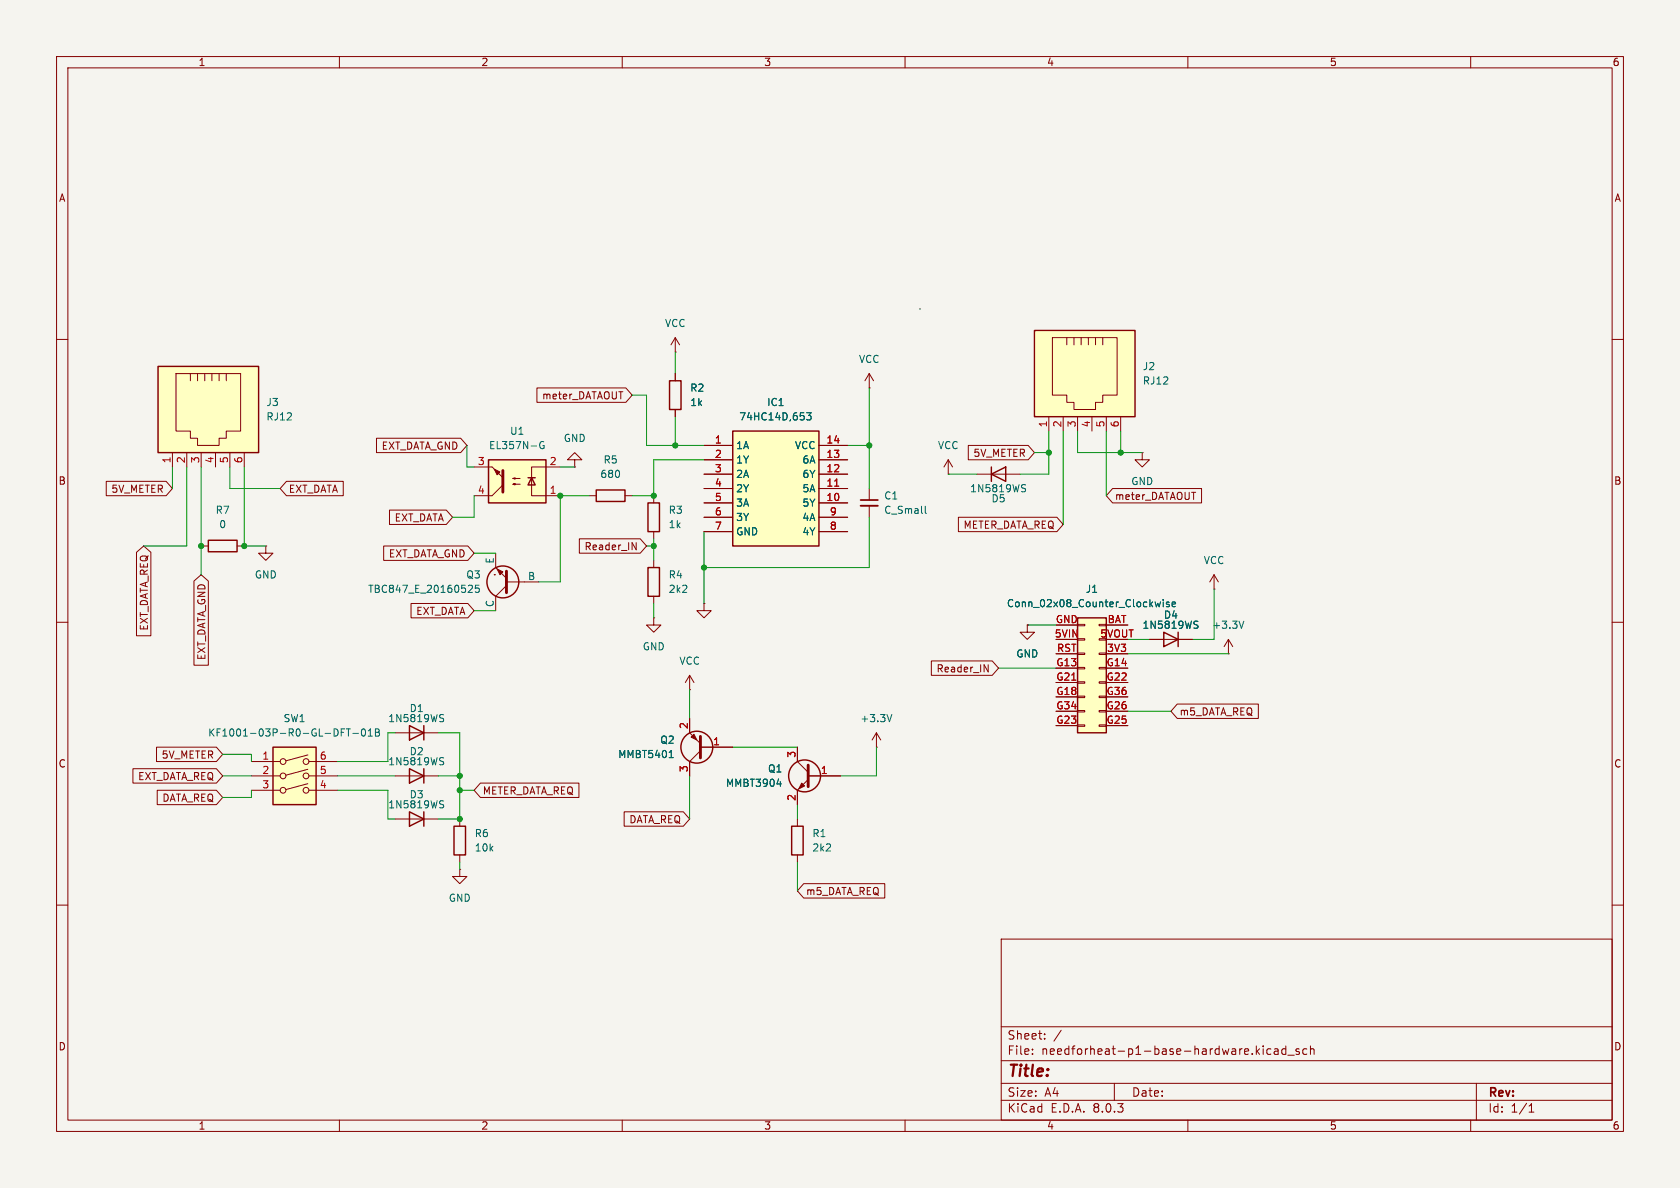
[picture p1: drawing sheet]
<svg xmlns="http://www.w3.org/2000/svg" width="297mm" height="210mm" viewBox="0 0 297 210" stroke-linecap="round" stroke-linejoin="round" font-family="sans-serif">
<path d="M0 0h297v210h-297z" fill="#f5f4ef" stroke="#f5f4ef" stroke-width=".18"/>
<g fill="none" stroke="#840000" stroke-width=".18">
<path d="M10 10h277v190h-277zM12 12h273v186h-273zM60 10v2M110 10v2M160 10v2M210 10v2M260 10v2M10 60h2M285 60h2M115.6 87.6v1.3M115.6 94v1.3M10 110h2"/>
<path d="M285 110h2M69.8 137.2h7.7M10 160h2M285 160h2M177 166h108v32h-108zM60 198v2M110 198v2M160 198v2M177 194.5h108M177 191.5h108M177 187.5h108M177 181.5h108"/>
<path d="M182.5 186.3v.1M182.5 185.5v.1M184.7 183.6v.1M184.7 182.8v.1M187.6 182.1l-1.3 2M197 191.5v3M210 198v2M223.3 184.9v.1M224.7 185.5l-.5-.1-.2 .3v.4l.1 .2h.6M225.3 185.5h.6l.1 .9M226 185.8h-.5a.29 .29 0 0 0-.3 .3 .29 .29 0 0 0 .3 .3l.5-.1M227.3 185.5l-.4-.1-.3 .3v.4l.1 .2h.6"/>
<path d="M227.3 184.9v1.5M227.7 186.5h1.1M229.7 185.5l-.4-.1-.2 .2 .1 .2 .5 .2v.3h-.6M231 185.5l-.4-.1-.3 .3v.4l.2 .2h.5M231.7 185.5l.2-.1 .3 .1 .1 .9M231.7 184.9v1.5M260 198v2M261 191.5v6.5M270.3 196.6h.9M270.3 195.5l.4-.4v1.5"/>
</g>
<path d="M114.6 88.9h2v5.1h-2zM72.4 135.9l2.5 1.3-2.5 1.2zM74.9 135.9v2.5" fill="none" stroke="#840000" stroke-width=".25"/>
<path d="M78 134.5l.3 .2 .1 .3-.2 .2h-.3M78 133.9l.4 .1" fill="none" stroke="#006464" stroke-width=".18"/>
<path d="M190.5 109.2h5.1v20.3h-5.1z" fill="#ffffc2"/>
<g fill="none" stroke="#840000" stroke-width=".18">
<path d="M153.7 68.6h.1M153.7 66l-.8 1.3M153.7 66v2.6M153.7 66l.7 1.3M101.6 81.3h1.3l-1.3-1.3-1.3 1.3h1.3v1.3M101.6 82.6h.1M115.6 99.1v1.2M115.6 105.4v1.3M124.5 106.7v1.3h1.2l-1.2 1.2-1.3-1.2h1.3M124.5 106.7h.1M181.6 110.5v1.3h1.3l-1.3 1.2-1.3-1.2h1.3M181.6 110.5h.1"/>
<path d="M186.7 115.6h3.8M186.7 113h3.8M186.7 110.5h3.8M186.7 118.1h3.8M190.5 118h1.3v.2h-1.3zM190.5 115.4h1.3v.3h-1.3zM190.5 112.9h1.3v.3h-1.3zM190.5 110.4h1.3v.2h-1.3zM194.3 118h1.3v.2h-1.3zM194.3 115.4h1.3v.3h-1.3zM194.3 110.4h1.3v.2h-1.3zM195.6 115.6h3.8"/>
<path d="M195.6 113h3.8M195.6 110.5h3.8M195.6 118.1h3.8M186.7 123.2h3.8M186.7 120.7h3.8M186.7 128.3h3.8M186.7 125.7h3.8M190.5 128.1h1.3v.3h-1.3zM190.5 125.6h1.3v.3h-1.3zM190.5 123.1h1.3v.2h-1.3zM190.5 120.5h1.3v.3h-1.3zM194.3 128.1h1.3v.3h-1.3z"/>
<path d="M194.3 125.6h1.3v.3h-1.3zM194.3 123.1h1.3v.2h-1.3zM194.3 120.5h1.3v.3h-1.3zM195.6 123.2h3.8M195.6 120.7h3.8M195.6 128.3h3.8M195.6 125.7h3.8"/>
</g>
<path d="M114.6 100.3h2v5.1h-2zM190.5 109.2h5.1v20.3h-5.1z" fill="none" stroke="#840000" stroke-width=".25"/>
<path d="M205.2 106.4l-.3 .9-.2-.6M205.6 106v.1M205.6 106.4v.9M206.7 106.5l-.3-.1-.2 .2 .1 .2 .4 .1v.3h-.5M207.2 106.8l.6-.1v-.2l-.4-.1-.2 .2 .1 .6h.5" fill="none" stroke="#006464" stroke-width=".18"/>
<path d="M27.9 64.8h17.8v15.2h-17.8z" fill="#ffffc2"/>
<g fill="none" stroke="#840000" stroke-width=".18">
<path d="M31.1 66h11.4v10.2h-2.5v1.3h-1.3v1.2h-3.8v-1.2h-1.2v-1.3h-2.6zM33.7 66v1.3M34.9 66v1.3M36.2 66v1.3M37.5 66v1.3M38.7 66v1.3M40 66v1.3M30.5 80v2.6M33 80v2.6M35.6 80v2.6M38.1 80v2.6M40.6 80v2.6"/>
<path d="M43.2 80v2.6M81.3 153.7v1.2h1.2l-1.2 1.3-1.3-1.3h1.3M81.3 153.7h.1"/>
</g>
<path d="M27.9 64.8h17.8v15.2h-17.8z" fill="none" stroke="#840000" stroke-width=".25"/>
<path d="M86.4 81.3h10.1v7.6h-10.1z" fill="#ffffc2"/>
<g fill="none" stroke="#840000" stroke-width=".25">
<path d="M118.4 67.3h2v5.1h-2zM36.8 95.5h5.1v2h-5.1zM86.4 81.3h10.1v7.6h-10.1zM93.3 84.5h1.3M94 84.5l.6 1.2h-1.3zM105.4 86.6h5.1v2h-5.1zM72.4 128.3l2.5 1.2-2.5 1.3zM74.9 128.3v2.5M72.4 143.5l2.5 1.3-2.5 1.3zM74.9 143.5v2.6M80.3 146.1h2v5h-2z"/>
<circle cx="88.9" cy="102.9" r="2.82"/>
<circle cx="123.2" cy="132.1" r="2.82"/>
<circle cx="142.2" cy="137.2" r="2.82"/>
</g>
<g fill="none" stroke="#840000" stroke-width=".18">
<path d="M119.4 59.7l-.8 1.3M119.4 59.7v2.5M119.4 59.7l.7 1.3M119.4 62.2h.1M119.4 66v1.3M119.4 72.4v1.3M35.6 96.5h1.2M41.9 96.5h1.3M47 96.5v1.3h1.3l-1.3 1.3-1.3-1.3h1.3M47 96.5h.1M83.8 82.6h3.2M87.6 97.8v2.5l1.9 1.9"/>
<path d="M88.9 85.7l-1.9 1.9h-3.2M90.7 84.6l.4 .1v-.2l-.4 .1h1.2M90.7 85.6l.4 .1v-.2l-.4 .1h1.2M99.1 82.6h-5.1v5h5.1M104.1 87.6h1.3M110.5 87.6h1.3M153.7 86.4v2M153.7 89.4v2M167.6 83.8h.1M167.6 81.3l-.7 1.3M167.6 81.3v2.5M167.6 81.3l.8 1.3"/>
<path d="M201.9 80v1.3h1.3l-1.3 1.3-1.2-1.3h1.2M201.9 80h.1M87.4 101.6h.1M89.5 102.9h5.7M89.5 103.5l-1.9 1.9v2.6M115.6 109.2v1.3h1.2l-1.2 1.3-1.3-1.3h1.3M115.6 109.2h.1M121.9 119.4v2.5M121.9 119.4l-.7 1.3M121.9 119.4l.8 1.3M69.8 129.5h7.7M121.9 127v2.5l1.9 1.9"/>
<path d="M121.9 121.9h.1M123.8 132.7l-1.9 1.9v2.6M123.8 132.1h5.7M141 132.1v2.5l1.9 1.9M142.9 137.8l-1.9 1.9v2.5M142.9 137.2h5.7M154.9 132.1h.1M154.9 129.5l-.7 1.3M154.9 129.5v2.6M154.9 129.5l.8 1.3M69.8 144.8h7.7M81.3 144.8v1.3"/>
<path d="M81.3 151.1v1.3"/>
</g>
<g fill="#840000" stroke="#840000" stroke-width=".18">
<path d="M87 82.6l1.9 1.9z"/>
<path d="M87.4 82.9l1 .5-.5 .5z"/>
<path d="M141.7 138.4l.5 .5-1 .5z"/>
<path d="M122.2 130.3l.5-.5 .5 1z"/>
<path d="M87.9 100.6l1 .5-.5 .5z"/>
</g>
<path d="M88.9 83.2v3.8M89.5 101v3.8M123.8 130.2v3.8M142.9 135.3v3.8" fill="none" stroke="#840000" stroke-width=".51"/>
<g fill="none" stroke="#006464" stroke-width=".18">
<path d="M96.1 78.1a.59 .59 0 0 0-.7 .6 .59 .59 0 0 0 .7 .6l.1-.5h-.3M163.6 89.5v1.1l.2 .2M83 103.4l.4 .1 .1 .3-.8 .9h.8M84.7 103.4h-.6l-.1 .7 .2-.2 .4 .1 .1 .2v.4l-.2 .1-.5-.1M78 126.9l.3 .1 .1 .3-.2 .3h-.3M78 126.3l.4 .1M118.3 133.9h.7M118.5 132.8l.2-.1v1.2M137.4 138.6h.7M138 138.2v.8M157.7 126.3l-.5 1.3M78 142.2l.3 .1 .1 .3-.2 .2h-.3"/>
<path d="M78 141.5l.4 .1"/>
</g>
<path d="M152.1 89.4h3.1" fill="none" stroke="#840000" stroke-width=".33"/>
<path d="M152.1 88.4h3.1" fill="none" stroke="#840000" stroke-width=".3"/>
<path d="M129.5 76.2h15.3v20.3h-15.3z" fill="#ffffc2"/>
<path d="M129.5 76.2h15.3v20.3h-15.3z" fill="none" stroke="#840000" stroke-width=".25"/>
<g fill="none" stroke="#840000" stroke-width=".18">
<path d="M124.5 78.7h5M144.8 78.7h5.1M124.5 88.9h5M124.5 86.4h5M124.5 83.8h5M124.5 81.3h5M124.5 91.4h5M124.5 94h5M144.8 88.9h5.1M144.8 86.4h5.1M144.8 83.8h5.1M144.8 81.3h5.1"/>
<path d="M144.8 91.4h5.1M144.8 94h5.1M214.6 104.1h.1M214.6 101.6l-.7 1.3M214.6 101.6v2.5M214.6 101.6l.8 1.3"/>
</g>
<path d="M147.6 85.9h.7" fill="none" stroke="#a90000" stroke-width=".18"/>
<path d="M142.6 73h.8l-.4 .5 .3 .1v.5l-.2 .1-.5-.1" fill="none" stroke="#006464" stroke-width=".18"/>
<path d="M48.3 132.1h7.6v10.1h-7.6z" fill="#ffffc2"/>
<g fill="none" stroke="#840000" stroke-width=".18">
<path d="M203.2 113h7.6M217.2 115.6h.1M217.2 113l-.8 1.3M217.2 113v2.6M217.2 113l.7 1.3M44.4 134.6h5.1M44.4 137.2h5.1M44.4 139.7h5.1M54.4 138.5l-3.9 1.1M54.4 136l-3.9 1M54.4 133.5l-3.9 1M54.6 134.6h5.1"/>
<path d="M54.6 137.2h5.1M54.6 139.7h5.1"/>
<circle cx="50" cy="139.7" r=".51"/>
<circle cx="50" cy="134.6" r=".51"/>
<circle cx="50" cy="137.2" r=".51"/>
<circle cx="54.1" cy="139.7" r=".51"/>
<circle cx="54.1" cy="137.2" r=".51"/>
<circle cx="54.1" cy="134.6" r=".51"/>
</g>
<path d="M205.7 111.8l2.6 1.2-2.6 1.3zM208.3 111.8v2.5M48.3 132.1h7.6v10.1h-7.6z" fill="none" stroke="#840000" stroke-width=".25"/>
<g fill="none" stroke="#006464" stroke-width=".18">
<path d="M211.3 110.4l.4 .1 .1 .3-.3 .3h-.3M211.3 109.8l.5 .1M219.9 109.8l-.4 1.3M60.3 129.5h.4M60.3 128.8h.6M61.2 128.8h.8M61.6 128.8v1.3M62.4 129.6h.9M64.1 128.9l.1-.1a.68 .68 0 0 1 .4 .7 .68 .68 0 0 1-.4 .6 .84 .84 0 0 1-.1-1.2zM65.1 130.1h.7M65.1 129.2l.4-.4v1.3M66.4 129.5h.4"/>
<path d="M66.4 128.8h.4l.2 .3-.2 .4 .2 .1 .1 .3-.2 .2h-.5z"/>
</g>
<path d="M182.9 58.4h17.8v15.3h-17.8z" fill="#ffffc2"/>
<g fill="none" stroke="#840000" stroke-width=".18">
<path d="M186.1 59.7h11.4v10.2h-2.6v1.2h-1.2v1.3h-3.8v-1.3h-1.3v-1.2h-2.5zM188.6 59.7v1.3M189.9 59.7v1.3M191.1 59.7v1.3M192.4 59.7v1.3M193.7 59.7v1.3M194.9 59.7v1.3M66.6 77.5h14.8l1.1 1.2-1.1 1.3h-14.8zM94.9 68.6h15.7l1.2 1.3-1.2 1.2h-15.7zM119.4 66v1.3M119.4 72.4v1.3M124.5 78.7h5"/>
<path d="M144.8 78.7h5.1M171.2 78.7h10.6l1.1 1.3-1.1 1.3h-10.6zM185.4 73.7v2.5M188 73.7v2.5M190.5 73.7v2.5M193 73.7v2.5M195.6 73.7v2.5M198.1 73.7v2.5M18.8 85.1h10.6l1.1 1.3-1.1 1.2h-10.6zM24.1 97.6l1.3-1.1 1.3 1.1v14.8h-2.6zM50.6 85.1h10.1v2.5h-10.1l-1.1-1.2zM67.8 96.5h14.9l1.1 1.3-1.1 1.3h-14.9z"/>
<path d="M68.9 90.2h10l1.1 1.2-1.1 1.3h-10zM102.4 95.2h10.8l1.1 1.3-1.1 1.3h-10.8zM111.7 95.9l.8 1.3v-1.3M124.5 83.8h5M124.5 88.9h5M124.5 86.4h5M124.5 81.3h5M124.5 91.4h5M124.5 94h5M144.8 83.8h5.1M144.8 88.9h5.1M144.8 86.4h5.1"/>
<path d="M144.8 81.3h5.1M144.8 91.4h5.1M144.8 94h5.1M169.4 91.4h17.4l1.2 1.3-1.2 1.3h-17.4zM172.7 83.8h7.6M196.7 86.4h15.7v2.5h-15.7l-1.1-1.3zM34.3 102.7l1.3-1.1 1.2 1.1v14.9h-2.5zM72.7 106.7h10l1.1 1.3-1.1 1.2h-10zM164.7 116.8h10.7l1.1 1.3-1.1 1.3h-10.7zM174 117.5l.7 1.3v-1.3M181.6 110.5h.1M186.7 113h3.8"/>
<path d="M186.7 115.6h3.8M186.7 110.5h3.8M186.7 118.1h3.8M195.6 113h3.8M195.6 115.6h3.8M195.6 110.5h3.8M195.6 118.1h3.8M203.2 113h2.5M208.3 113h2.5M23.5 135.9h14.8l1.1 1.3-1.1 1.2h-14.8zM27.7 132.1h10.6l1.1 1.3-1.1 1.2h-10.6zM27.8 139.7h10.5l1.1 1.3-1.1 1.2h-10.5z"/>
<path d="M84.9 138.4h17.5v2.6h-17.5l-1.1-1.3zM121.9 127v2.5M121.9 134.6v2.6M123.8 132.1h5.7M141 132.1v2.5M141 139.7v2.5M142.9 137.2h5.7M186.7 123.2h3.8M186.7 120.7h3.8M186.7 128.3h3.8M186.7 125.7h3.8M195.6 123.2h3.8"/>
<path d="M195.6 120.7h3.8M195.6 128.3h3.8M195.6 125.7h3.8M208.1 124.5h14.4v2.5h-14.4l-1.1-1.3zM110.3 143.5h10.5l1.1 1.3-1.1 1.3h-10.5zM141 144.8v1.3M141 151.1v1.3M142.1 156.2h14.3v2.6h-14.3l-1.1-1.3z"/>
</g>
<path d="M182.9 58.4h17.8v15.3h-17.8zM175.3 83.8l2.5-1.2v2.5zM175.3 82.6v2.5M140 146.1h2v5h-2z" fill="none" stroke="#840000" stroke-width=".25"/>
<g fill="none" stroke="#006464" stroke-width=".18">
<path d="M142.6 73h.8l-.4 .5 .3 .1v.5l-.2 .1-.5-.1M180.8 86.3l.4 .1 .1 .3-.2 .2h-.3M180.8 85.7h.5M205.2 106.4l-.3 .9-.2-.6M205.6 106v.1M205.6 106.4v.9M206.7 106.5l-.3-.1-.2 .2 .1 .2 .4 .1v.3h-.5M207.2 106.8l.6-.1v-.2l-.4-.1-.2 .2 .1 .6h.5M211.3 110.4l.4 .1 .1 .3-.3 .3h-.3M211.3 109.8l.5 .1M118.3 133.9h.7M118.5 132.8l.2-.1v1.2"/>
<path d="M137.4 138.6h.7M138 138.2v.8"/>
</g>
<path d="M162.6 54.6h.1" fill="none" stroke="#0000c2" stroke-width=".18"/>
<g fill="none" stroke="#009600" stroke-width=".18">
<path d="M82.5 78.7v3.9h1.3M111.8 69.9h2.5v8.8h10.2M119.4 62.2v3.8M119.4 73.7v5M149.9 78.7h3.8M153.7 68.6v17.8M185.4 76.2v7.6h-5.1M188 76.2v16.5M190.5 76.2v3.8h11.4M195.6 76.2v11.4M198.1 76.2v3.8M30.5 82.6v3.8"/>
<path d="M33 82.6v13.9h-7.6M35.6 82.6v19M40.6 82.6v3.8h8.9M43.2 82.6v13.9h3.8M83.8 97.8h3.8M83.8 87.6v3.8h-3.8M99.1 82.6h2.5M104.1 87.6h-5v15.3h-3.9M114.3 96.5h1.3M115.6 95.3v3.8M124.5 81.3h-8.9v6.3h-3.8M124.5 94v12.7"/>
<path d="M153.7 91.4v8.9h-29.2M167.6 83.8h5.1M182.9 80h2.5M83.8 108h3.8M115.6 106.7v2.5M176.5 118.1h10.2M181.6 110.5h5.1M199.4 115.6h17.8M199.4 113h3.8M214.6 104.1v8.9h-3.8M39.4 133.4h5v1.2M39.4 137.2h5"/>
<path d="M44.4 139.7v1.3h-5M59.7 137.2h10.1M59.7 139.7h8.9v5.1h1.2M69.8 129.5h-1.2v5.1h-8.9M77.5 137.2h3.8M77.5 129.5h3.8v15.3h-3.8M81.3 139.7h2.5M121.9 121.9v5.1M121.9 137.2v7.6M129.5 132.1h11.5M154.9 132.1v5.1h-6.3M199.4 125.7h7.6"/>
<path d="M81.3 152.4v1.3M141 142.2v2.6M141 152.4v5.1"/>
</g>
<path d="M147.6 85.9h.7" fill="none" stroke="#a90000" stroke-width=".18"/>
<g fill="#009600" stroke="#009600" stroke-width=".18">
<circle cx="99.1" cy="87.6" r=".46"/>
<circle cx="124.5" cy="100.3" r=".46"/>
<circle cx="119.4" cy="78.7" r=".46"/>
<circle cx="115.6" cy="96.5" r=".46"/>
<circle cx="115.6" cy="87.6" r=".46"/>
<circle cx="153.7" cy="78.7" r=".46"/>
<circle cx="43.2" cy="96.5" r=".46"/>
<circle cx="35.6" cy="96.5" r=".46"/>
<circle cx="198.1" cy="80" r=".46"/>
<circle cx="185.4" cy="80" r=".46"/>
<circle cx="81.3" cy="144.8" r=".46"/>
<circle cx="81.3" cy="137.2" r=".46"/>
<circle cx="81.3" cy="139.7" r=".46"/>
</g>
<text font-size="2.8" fill="#840000" x="178" y="190.9">Title:</text>
<g font-size="2.1" fill="#840000">
<text x="178" y="184">Sheet:</text>
<text x="178" y="186.7">File:</text>
<text x="184.1" y="186.7">needforheat-p1-base-hardware.kicad_sch</text>
<text x="178" y="196.9">KiCad</text>
<text x="178" y="194.1">Size:</text>
<text x="184.7" y="194.1">A4</text>
<text x="185.7" y="196.9">E.D.A.</text>
<text x="193.3" y="196.9">8.0.3</text>
<text x="200" y="194.1">Date:</text>
<text x="263" y="194.3">Rev:</text>
<text x="263" y="196.9">Id:</text>
<text x="267.1" y="196.9">1/1</text>
</g>
<g font-size="1.8" fill="#840000">
<text x="35" y="11.9">1</text>
<text x="85" y="11.9">2</text>
<text x="135" y="11.9">3</text>
<text x="185" y="11.9">4</text>
<text x="235" y="11.9">5</text>
<text x="285" y="11.9">6</text>
<text x="10.3" y="35.9">A</text>
<text x="285.3" y="35.9">A</text>
<text x="95.7" y="70.8">meter_DATAOUT</text>
<text x="67.4" y="79.7">EXT_DATA_GND</text>
<text x="172" y="81">5V_METER</text>
<text x="10.3" y="85.9">B</text>
<text x="19.6" y="87.3">5V_METER</text>
<text x="51" y="87.3">EXT_DATA</text>
<text x="197" y="88.6">meter_DATAOUT</text>
<text x="285.3" y="85.9">B</text>
<text x="69.7" y="92.4">EXT_DATA</text>
<text x="170.2" y="93.7">METER_DATA_REQ</text>
<text x="68.6" y="98.7">EXT_DATA_GND</text>
<text x="103.2" y="97.5">Reader_IN</text>
<text x="26.4" y="111.6" transform="rotate(-90 26.4 111.6)">EXT_DATA_REQ</text>
<text x="73.5" y="108.9">EXT_DATA</text>
<text x="36.5" y="116.8" transform="rotate(-90 36.5 116.8)">EXT_DATA_GND</text>
<text x="165.5" y="119.1">Reader_IN</text>
<text x="208.4" y="126.7">m5_DATA_REQ</text>
<text x="10.3" y="135.9">C</text>
<text x="28.5" y="134.3">5V_METER</text>
<text x="285.3" y="135.9">C</text>
<text x="24.3" y="138.1">EXT_DATA_REQ</text>
<text x="28.6" y="141.9">DATA_REQ</text>
<text x="85.2" y="140.7">METER_DATA_REQ</text>
<text x="111.2" y="145.7">DATA_REQ</text>
<text x="142.4" y="158.4">m5_DATA_REQ</text>
<text x="10.3" y="185.9">D</text>
<text x="285.3" y="185.9">D</text>
<text x="35" y="199.9">1</text>
<text x="85" y="199.9">2</text>
<text x="135" y="199.9">3</text>
<text x="185" y="199.9">4</text>
<text x="235" y="199.9">5</text>
<text x="285" y="199.9">6</text>
</g>
<g font-size="1.8" fill="#006464">
<text x="117.5" y="58">VCC</text>
<text x="151.8" y="64.4">VCC</text>
<text x="201.9" y="65.6">J2</text>
<text x="47" y="72">J3</text>
<text x="121.9" y="69.4">R2</text>
<text x="121.9" y="72">1k</text>
<text x="135.5" y="72">IC1</text>
<text x="201.9" y="68.2">RJ12</text>
<text x="47" y="74.5">RJ12</text>
<text x="90.1" y="77.1">U1</text>
<text x="130.6" y="74.5">74HC14D,653</text>
<text x="86.3" y="79.6">EL357N-G</text>
<text x="99.6" y="78.3">GND</text>
<text x="106.6" y="82.1">R5</text>
<text x="130" y="79.6">1A</text>
<text x="130" y="82.1">1Y</text>
<text x="140.4" y="79.6">VCC</text>
<text x="141.8" y="82.1">6A</text>
<text x="165.7" y="79.6">VCC</text>
<text x="106" y="84.7">680</text>
<text x="130" y="84.7">2A</text>
<text x="130" y="87.2">2Y</text>
<text x="130" y="89.8">3A</text>
<text x="141.8" y="89.8">5Y</text>
<text x="141.8" y="87.2">5A</text>
<text x="141.8" y="84.7">6Y</text>
<text x="156.2" y="88.5">C1</text>
<text x="171.4" y="87.2">1N5819WS</text>
<text x="175.2" y="89">D5</text>
<text x="199.9" y="86">GND</text>
<text x="38" y="91">R7</text>
<text x="38.7" y="93.6">0</text>
<text x="118.1" y="91">R3</text>
<text x="118.1" y="93.6">1k</text>
<text x="130" y="92.3">3Y</text>
<text x="130" y="94.8">GND</text>
<text x="141.8" y="94.8">4Y</text>
<text x="141.8" y="92.3">4A</text>
<text x="156.2" y="91">C_Small</text>
<text x="87.4" y="99.7" transform="rotate(-90 87.4 99.7)">E</text>
<text x="212.7" y="99.9">VCC</text>
<text x="45" y="102.5">GND</text>
<text x="65" y="105">TBC847_E_20160525</text>
<text x="82.3" y="102.5">Q3</text>
<text x="87.4" y="107.4" transform="rotate(-90 87.4 107.4)">C</text>
<text x="93.2" y="102.6">B</text>
<text x="118.1" y="102.5">R4</text>
<text x="118.1" y="105">2k2</text>
<text x="177.9" y="107.5">Conn_02x08_Counter_Clockwise</text>
<text x="191.8" y="105">J1</text>
<text x="201.9" y="111.4">1N5819WS</text>
<text x="205.7" y="109.6">D4</text>
<text x="214.2" y="111.4">+3.3V</text>
<text x="113.5" y="115.2">GND</text>
<text x="120" y="117.7">VCC</text>
<text x="179.6" y="116.4">GND</text>
<text x="36.7" y="130.4">KF1001-03P-R0-GL-DFT-01B</text>
<text x="50" y="127.9">SW1</text>
<text x="68.5" y="127.9">1N5819WS</text>
<text x="72.3" y="126.1">D1</text>
<text x="116.6" y="131.7">Q2</text>
<text x="152" y="127.9">+3.3V</text>
<text x="68.5" y="135.5">1N5819WS</text>
<text x="72.3" y="133.7">D2</text>
<text x="109.2" y="134.2">MMBT5401</text>
<text x="135.7" y="136.8">Q1</text>
<text x="68.5" y="143.1">1N5819WS</text>
<text x="72.3" y="141.3">D3</text>
<text x="128.2" y="139.3">MMBT3904</text>
<text x="83.8" y="148.2">R6</text>
<text x="143.5" y="148.2">R1</text>
<text x="83.8" y="150.7">10k</text>
<text x="143.5" y="150.7">2k2</text>
<text x="79.2" y="159.6">GND</text>
</g>
<g font-size="1.8" fill="#a90000">
<text x="185.2" y="75.6" transform="rotate(-90 185.2 75.6)">1</text>
<text x="187.7" y="75.6" transform="rotate(-90 187.7 75.6)">2</text>
<text x="190.2" y="75.6" transform="rotate(-90 190.2 75.6)">3</text>
<text x="192.8" y="75.6" transform="rotate(-90 192.8 75.6)">4</text>
<text x="195.3" y="75.6" transform="rotate(-90 195.3 75.6)">5</text>
<text x="197.9" y="75.6" transform="rotate(-90 197.9 75.6)">6</text>
<text x="30.2" y="82" transform="rotate(-90 30.2 82)">1</text>
<text x="32.8" y="82" transform="rotate(-90 32.8 82)">2</text>
<text x="35.3" y="82" transform="rotate(-90 35.3 82)">3</text>
<text x="37.8" y="82" transform="rotate(-90 37.8 82)">4</text>
<text x="40.4" y="82" transform="rotate(-90 40.4 82)">5</text>
<text x="42.9" y="82" transform="rotate(-90 42.9 82)">6</text>
<text x="84.4" y="82.3">3</text>
<text x="97.1" y="82.3">2</text>
<text x="126.3" y="78.5">1</text>
<text x="126.3" y="81">2</text>
<text x="126.3" y="83.6">3</text>
<text x="146" y="83.6">12</text>
<text x="146" y="81">13</text>
<text x="146" y="78.5">14</text>
<text x="84.4" y="87.4">4</text>
<text x="97.1" y="87.4">1</text>
<text x="126.3" y="86.1">4</text>
<text x="126.3" y="88.6">5</text>
<text x="146" y="88.6">10</text>
<text x="146" y="86.1">11</text>
<text x="126.3" y="91.2">6</text>
<text x="126.3" y="93.7">7</text>
<text x="146.6" y="93.7">8</text>
<text x="146.6" y="91.2">9</text>
<text x="186.4" y="112.8">5VIN</text>
<text x="186.6" y="110.2">GND</text>
<text x="194.4" y="112.8">5VOUT</text>
<text x="195.7" y="110.2">BAT</text>
<text x="186.6" y="117.9">G13</text>
<text x="186.8" y="115.3">RST</text>
<text x="195.5" y="117.9">G14</text>
<text x="195.6" y="115.3">3V3</text>
<text x="186.6" y="122.9">G18</text>
<text x="186.6" y="120.4">G21</text>
<text x="186.6" y="125.5">G34</text>
<text x="195.5" y="120.4">G22</text>
<text x="195.5" y="125.5">G26</text>
<text x="195.5" y="122.9">G36</text>
<text x="121.7" y="129" transform="rotate(-90 121.7 129)">2</text>
<text x="126" y="131.8">1</text>
<text x="186.6" y="128">G23</text>
<text x="195.5" y="128">G25</text>
<text x="46.3" y="134.4">1</text>
<text x="46.3" y="136.9">2</text>
<text x="56.4" y="136.9">5</text>
<text x="56.4" y="134.4">6</text>
<text x="121.7" y="136.6" transform="rotate(-90 121.7 136.6)">3</text>
<text x="140.7" y="134.1" transform="rotate(-90 140.7 134.1)">3</text>
<text x="145" y="136.9">1</text>
<text x="46.3" y="139.4">3</text>
<text x="56.4" y="139.4">4</text>
<text x="140.7" y="141.7" transform="rotate(-90 140.7 141.7)">2</text>
</g>
</svg>
